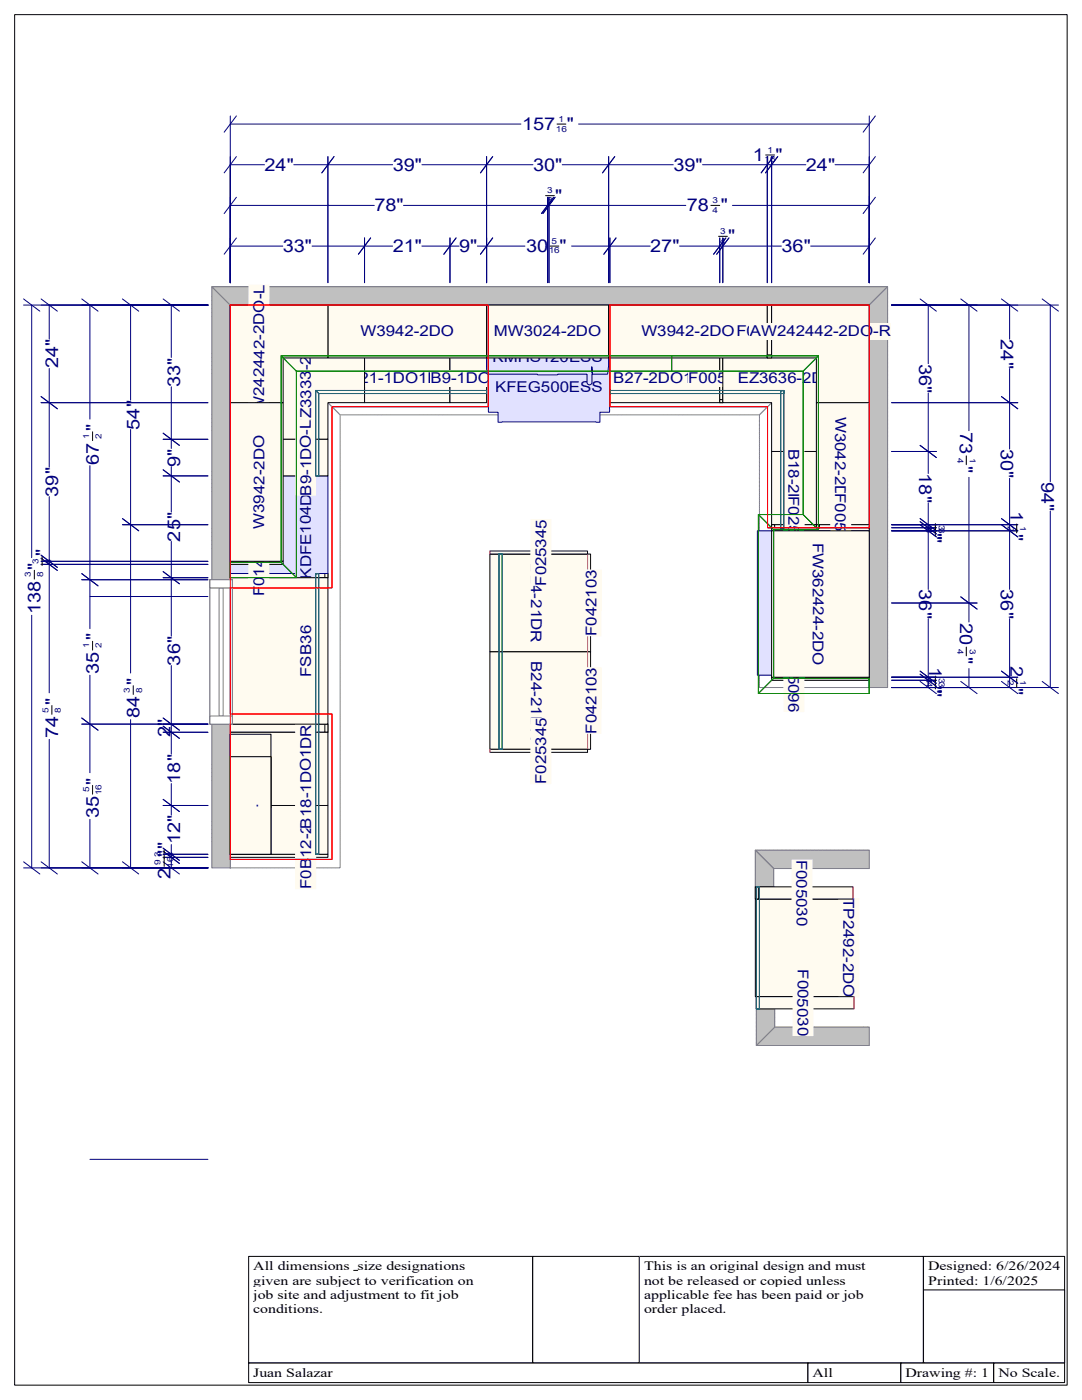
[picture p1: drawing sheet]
<svg xmlns="http://www.w3.org/2000/svg" width="216mm" height="279mm" viewBox="0 0 216 279" stroke-linecap="round" stroke-linejoin="round" font-family="sans-serif">
<path d="M2.9 2.9h210v273.5h-210z" fill="none" stroke="#000" stroke-width=".2"/>
<path d="M184.3 250.8h28.1v21.2h-28.1z" fill="#fff"/>
<path d="M184.3 250.7h28.1v21.3h-28.1z" fill="none" stroke="#000" stroke-width=".2"/>
<g fill="#fff">
<path d="M185.2 251.2h26.3v2.9h-26.3z"/>
<path d="M185.2 254.1h22v2.9h-22z"/>
<path d="M184.3 257.5h28.1v14.5h-28.1z"/>
</g>
<path d="M184.3 257.4h28.1v14.6h-28.1z" fill="none" stroke="#000" stroke-width=".2"/>
<path d="M127.6 250.8h56.6v21.2h-56.6z" fill="#fff"/>
<path d="M127.6 250.7h56.6v21.3h-56.6z" fill="none" stroke="#000" stroke-width=".2"/>
<g fill="#fff">
<path d="M128.5 251.2h44.3v2.9h-44.3z"/>
<path d="M128.5 254.1h40.2v2.9h-40.2z"/>
<path d="M128.5 257h43.8v2.8h-43.8z"/>
<path d="M128.5 259.8h16.5v2.9h-16.5z"/>
<path d="M106.3 250.8h21.3v21.2h-21.3z"/>
</g>
<path d="M106.3 250.7h21.3v21.3h-21.3z" fill="none" stroke="#000" stroke-width=".2"/>
<path d="M49.7 250.8h56.6v21.2h-56.6z" fill="#fff"/>
<path d="M49.6 250.7h56.7v21.3h-56.7z" fill="none" stroke="#000" stroke-width=".2"/>
<path d="M50.5 251.2h42.3v2.9h-42.3z" fill="#fff"/>
<path d="M70.6 253.5h.8" fill="none" stroke="#000" stroke-width=".2"/>
<g fill="#fff">
<path d="M50.5 254.1h44v2.9h-44z"/>
<path d="M50.5 257h41v2.8h-41z"/>
<path d="M50.5 259.8h14v2.9h-14z"/>
<path d="M198.3 272.1h14.1v3.8h-14.1z"/>
</g>
<path d="M198.3 272h14.1v3.9h-14.1z" fill="none" stroke="#000" stroke-width=".2"/>
<g fill="#fff">
<path d="M199.2 272.5h12.3v2.9h-12.3z"/>
<path d="M179.8 272.1h18.4v3.8h-18.4z"/>
</g>
<path d="M179.7 272h18.5v3.9h-18.5z" fill="none" stroke="#000" stroke-width=".2"/>
<g fill="#fff">
<path d="M180.7 272.5h16.7v2.9h-16.7z"/>
<path d="M161.2 272.1h18.5v3.8h-18.5z"/>
</g>
<path d="M161.2 272h18.5v3.9h-18.5z" fill="none" stroke="#000" stroke-width=".2"/>
<g fill="#fff">
<path d="M162.1 272.5h4.1v2.9h-4.1z"/>
<path d="M49.7 272.1h111.5v3.8h-111.5z"/>
</g>
<path d="M49.6 272h111.6v3.9h-111.6z" fill="none" stroke="#000" stroke-width=".2"/>
<path d="M50.5 272.5h15.9v2.9h-15.9z" fill="#fff"/>
<path d="M46 60.9l21.9 21.9v90.4h-21.9zM46 60.9h127.5l-22 21.9h-83.6zM46 60.9v112.3M46 60.9h127.5M173.5 60.9v76.3M151.5 82.8l22-21.9v76.3h-22zM177.1 137.2v-80h-134.8v116M173.5 169.7h-22.8v7.3M173.5 173.3h-19.1v3.7M150.9 201.3v7.3h22.6M154.6 201.3v3.7h18.9" fill="none" stroke="#fefefe" stroke-width=".2"/>
<path d="M46 60.9l21.9 21.9v90.4h-21.9zM46 60.9h127.5l-22 21.9h-83.6zM46 60.9v112.3M46 60.9h127.5M173.5 60.9v76.3M151.5 82.8l22-21.9v76.3h-22zM177.1 137.2v-80h-134.8v116M173.5 169.7h-22.8v7.3M173.5 173.3h-19.1v3.7M150.9 201.3v7.3h22.6M154.6 201.3v3.7h18.9" fill="none" stroke="#808080" stroke-width=".2"/>
<g fill="#c0c0c0" stroke="#808080" stroke-width=".2">
<path d="M42.3 57.2l3.7 3.7v112.3h-3.7z" fill-rule="evenodd"/>
<path d="M42.3 57.2h134.8l-3.6 3.7h-127.5z" fill-rule="evenodd"/>
<path d="M177.1 57.2v80h-3.6v-76.3z" fill-rule="evenodd"/>
<path d="M150.9 208.6l3.7-3.6h18.9v3.6z" fill-rule="evenodd"/>
<path d="M150.9 201.3h3.7v3.7l-3.7 3.6z" fill-rule="evenodd"/>
<path d="M150.7 169.7h22.8v3.6h-19.1z" fill-rule="evenodd"/>
<path d="M150.7 169.7l3.7 3.6v3.7h-3.7z" fill-rule="evenodd"/>
</g>
<path d="M97.8 130.1h19.4v19.4h-19.4z" fill-rule="evenodd" fill="#fffbf0" stroke="#000" stroke-width=".2"/>
<path d="M117.2 130.1v19.4" fill="none" stroke="#f0f" stroke-width=".2"/>
<path d="M105 131.9h4.2v15.8h-4.2z" fill="#fffbf0"/>
<path d="M97.8 110.6h19.4v19.5h-19.4z" fill-rule="evenodd" fill="#fffbf0" stroke="#000" stroke-width=".2"/>
<path d="M117.2 110.6v19.5" fill="none" stroke="#f0f" stroke-width=".2"/>
<g fill="#fffbf0">
<path d="M105 112.4l4.2 .1v15.7h-4.2z"/>
<path d="M69.5 73.8h23.6v3.4h-23.6z"/>
<path d="M85.9 73.8h15.1v3.4h-15.1z"/>
</g>
<g fill="#fffbf0" stroke="#000" stroke-width=".2">
<path d="M72.7 60.9h17.1v19.5h-17.1z" fill-rule="evenodd"/>
<path d="M89.8 60.9h7.3v19.5h-7.3z" fill-rule="evenodd"/>
</g>
<g fill="#e1e1ff" stroke="#000080" stroke-width=".2">
<path d="M97.4 61.8h24.2v20.5h-1.9v2h-20.3v-2h-1.9l-.1-.2z" fill-rule="evenodd"/>
<path d="M97.1 60.9h24.3v12.3l-.1 1.4-3.1 .1-.1-1.5v3.1a.49 .49 0 0 1-.5 .5 .49 .49 0 0 1-.5-.5v-1.6l-9.7 .1-.2-.1h-9.9l-.2-1.5z" fill-rule="evenodd"/>
</g>
<g fill="#e1e1ff">
<path d="M98.8 75.5h21.5v3.3h-21.5z"/>
<path d="M98.3 69.6h22v3.3h-22z"/>
</g>
<g fill="#fffbf0" stroke="#000" stroke-width=".2">
<path d="M121.7 60.9h21.9v19.5h-21.9z" fill-rule="evenodd"/>
<path d="M143.6 60.9h.6v19.5h-.6z" fill-rule="evenodd"/>
<path d="M143.6 79.8h.6v.6h-.6z" fill-rule="evenodd"/>
<path d="M144.2 60.9h29.3v29.2h-19.5v-9.7h-9.8z" fill-rule="evenodd"/>
<path d="M46 144.5h19.4v1.6h-19.4z" fill-rule="evenodd"/>
<path d="M64.8 144.5h.6v1.6h-.6z" fill-rule="evenodd"/>
<path d="M46 114.5h19.4v.8h-19.4z" fill-rule="evenodd"/>
<path d="M64.8 114.5h.6v.8h-.6z" fill-rule="evenodd"/>
</g>
<g fill="#fffbf0">
<path d="M122.3 73.8h20.7v3.4h-20.7z"/>
<path d="M137.3 73.8h13.3v3.4h-13.3z"/>
<path d="M147.2 73.8h23.3v3.4h-23.3z"/>
<path d="M58.9 138.7h4.2v13.3h-4.2z"/>
<path d="M58.9 108.2h4.2v13.3h-4.2z"/>
</g>
<path d="M46 95h19.4v19.5h-19.4z" fill-rule="evenodd" fill="#e1e1ff" stroke="#000080" stroke-width=".2"/>
<path d="M58.9 93.9l4.2 .1v21.5h-4.2z" fill="#e1e1ff"/>
<g fill="#fffbf0" stroke="#000" stroke-width=".2">
<path d="M46 60.9h26.7v19.5h-7.3v7.3h-19.4z" fill-rule="evenodd"/>
<path d="M46 170.5h19.4v.6h-19.4z" fill-rule="evenodd"/>
<path d="M46 160.8h19.4v9.7h-19.4z" fill-rule="evenodd"/>
<path d="M46 146.1h19.4v14.7h-19.4z" fill-rule="evenodd"/>
<path d="M46 115.3h19.4v29.2h-19.4z" fill-rule="evenodd"/>
<path d="M46 87.7h19.4v7.3h-19.4z" fill-rule="evenodd"/>
<path d="M117.2 130.1h.6v19.4h-.6z" fill-rule="evenodd"/>
</g>
<g fill="#fffbf0">
<path d="M58.9 62.9h4.2v22.8h-4.2z"/>
<path d="M58.9 164.1l4.2 .1v13.3l-4.2-.1z"/>
<path d="M58.9 157.8h4.2v15.7h-4.2z"/>
<path d="M58.9 141.6h4.2v23.7h-4.2z"/>
<path d="M58.9 124.8h4.2v10.3h-4.2z"/>
<path d="M58.9 83.7h4.2v15.2h-4.2z"/>
</g>
<path d="M117.2 130.1v19.4" fill="none" stroke="#f0f" stroke-width=".2"/>
<path d="M115.9 133.1l4.2 .1-.1 13.3-4.1-.1z" fill="#fffbf0"/>
<path d="M117.2 110.6h.6v19.5h-.6z" fill-rule="evenodd" fill="#fffbf0" stroke="#000" stroke-width=".2"/>
<path d="M117.2 110.6v19.5" fill="none" stroke="#f0f" stroke-width=".2"/>
<path d="M115.9 113.7h4.2l-.1 13.3h-4.1z" fill="#fffbf0"/>
<path d="M97.8 149.5h19.4v.6h-19.4z" fill-rule="evenodd" fill="#fffbf0" stroke="#000" stroke-width=".2"/>
<path d="M97.8 149.5v.6" fill="none" stroke="#f0f" stroke-width=".2"/>
<path d="M105.8 143.2h4.2v13.3h-4.2z" fill="#fffbf0"/>
<path d="M97.8 110h19.4v.6h-19.4z" fill-rule="evenodd" fill="#fffbf0" stroke="#000" stroke-width=".2"/>
<path d="M97.8 110v.6" fill="none" stroke="#f0f" stroke-width=".2"/>
<g fill="#fffbf0">
<path d="M105.8 103.6h4.2v13.3h-4.2z"/>
<path d="M156.3 89.5h4.2v15.8h-4.2z"/>
<path d="M156.3 98.4h4.2v13.3h-4.2z"/>
</g>
<g fill="#fffbf0" stroke="#000" stroke-width=".2">
<path d="M154 90.1h19.5v14.6h-19.5z" fill-rule="evenodd"/>
<path d="M154 104.7h19.5v.6h-19.5z" fill-rule="evenodd"/>
<path d="M154 104.7h.6v.6h-.6z" fill-rule="evenodd"/>
<path d="M150.7 179.4h19.5v19.5h-19.5z" fill-rule="evenodd"/>
</g>
<path d="M170.2 179.4v19.5" fill="none" stroke="#f0f" stroke-width=".2"/>
<path d="M167.3 179.2h4.2l-.1 19.9h-4.1z" fill="#fffbf0"/>
<g fill="#fffbf0" stroke="#000" stroke-width=".2">
<path d="M150.7 177h19.5v2.4h-19.5z" fill-rule="evenodd"/>
<path d="M150.7 177h.6v2.4h-.6z" fill-rule="evenodd"/>
</g>
<path d="M170.2 177v2.4" fill="none" stroke="#f0f" stroke-width=".2"/>
<path d="M158 171.5l4.1 .1v13.3l-4.2-.1z" fill="#fffbf0"/>
<g fill="#fffbf0" stroke="#000" stroke-width=".2">
<path d="M150.9 198.9h19.5v2.4h-19.5z" fill-rule="evenodd"/>
<path d="M150.9 198.9h.6v2.4h-.6z" fill-rule="evenodd"/>
</g>
<path d="M170.4 198.9v2.4" fill="none" stroke="#f0f" stroke-width=".2"/>
<g fill="#fffbf0">
<path d="M158.2 193.5h4.1v13.3h-4.2z"/>
<path d="M156.3 99h4.2v13.3h-4.2z"/>
</g>
<path d="M154 105.3h19.5v.6h-19.5z" fill-rule="evenodd" fill="#fffbf0" stroke="#000" stroke-width=".2"/>
<path d="M151.1 105.9h22.4v28.8h-22.4z" fill-rule="evenodd" fill="#e1e1ff" stroke="#000080" stroke-width=".2"/>
<path d="M154.2 109.5h4.2v21.7h-4.2z" fill="#e1e1ff"/>
<g fill="#fffbf0" stroke="#000" stroke-width=".2">
<path d="M154 135.2h19.5v.6h-19.5z" fill-rule="evenodd"/>
<path d="M65.4 60.9h31.7v10.5h-31.7z" fill-rule="evenodd"/>
<path d="M97.1 60.9h24.3v10.5h-24.3z" fill-rule="evenodd"/>
<path d="M121.4 60.9h31.7v10.5h-31.7z" fill-rule="evenodd"/>
<path d="M153.1 60.9h.9v10.5h-.9z" fill-rule="evenodd"/>
<path d="M153.1 70.8h.9v.6h-.9z" fill-rule="evenodd"/>
<path d="M154 60.9h19.5v19.5h-10.6v-9h-8.9z" fill-rule="evenodd"/>
<path d="M46 151h8.1v19.5h-8.1z" fill-rule="evenodd"/>
<path d="M46 146.5h8.1v14.6h-8.1z" fill-rule="evenodd"/>
<path d="M46 151h8.1v19.5h-8.1z" fill-rule="evenodd"/>
<path d="M46 60.9h19.4v10.5h-8.9v9h-10.5z" fill-rule="evenodd"/>
<path d="M46 112h10.5v.6h-10.5z" fill-rule="evenodd"/>
<path d="M46 80.4h10.5v31.6h-10.5z" fill-rule="evenodd"/>
<path d="M162.9 80.4h10.6v24.3h-10.6z" fill-rule="evenodd"/>
<path d="M162.9 104.7h10.6v.6h-10.6z" fill-rule="evenodd"/>
<path d="M162.9 104.7h.6v.6h-.6z" fill-rule="evenodd"/>
<path d="M154 105.9h19.5v29.3h-19.5z" fill-rule="evenodd"/>
</g>
<g fill="#fffbf0">
<path d="M156.3 128.8h4.2v13.3h-4.2z"/>
<path d="M72 64.5h18.6v3.3h-18.6z"/>
<path d="M98.6 64.5h21.4v3.3h-21.4z"/>
<path d="M128 64.5h18.6v3.3h-18.6z"/>
<path d="M146.9 64.5h13.3v3.3h-13.3z"/>
<path d="M149.6 64.5h28.2v3.3h-28.2z"/>
<path d="M48.3 160.3h4.2v.9h-4.2z"/>
<path d="M48.3 153.4h4.2v.9h-4.2z"/>
<path d="M49.6 56.8h4.2l-.1 27.7h-4.2z"/>
<path d="M49.6 105.7h4.2l-.1 13.3h-4.2z"/>
<path d="M49.6 86.8h4.2l-.1 18.8h-4.2z"/>
<path d="M165.7 83.2h4.2l-.1 18.7h-4.2z"/>
<path d="M165.7 98.4h4.2l-.1 13.3h-4.2z"/>
<path d="M161.2 108.3h4.2v24.5h-4.2z"/>
</g>
<g fill="#fff" stroke="#808080" stroke-width=".2">
<path d="M41.9 115.7h4.5v28.8h-4.5z" fill-rule="evenodd"/>
<path d="M43.7 117.3h.8v25.6h-.8z" fill-rule="evenodd"/>
<path d="M41.9 142.9h4.5v1.6h-4.5z" fill-rule="evenodd"/>
<path d="M41.9 115.7h4.5v1.6h-4.5z" fill-rule="evenodd"/>
<path d="M41.9 115.7h4.5v1.6h-4.5z" fill-rule="evenodd"/>
</g>
<path d="M56.1 71h107.2v34.7h-8.9v29.7h19.1v3h-22.2v-35.7h9v-28.6h-101.2v41.2h-13.1v-3.1h10.1zM56.1 71l3 3.1M134 71v3.1M163.3 71l-3 3.1M46 112.2v3.1M56.1 112.2l3 3.1M151.3 102.7l3.1 3M160.3 102.7l3 3M154.4 135.4l-3.1 3M173.5 135.4v3" fill="none" stroke="#008000" stroke-width=".2"/>
<g fill="none" stroke="#006464" stroke-width=".2">
<path d="M63 77.9h34.1v.6h-33.5v16.5h-.6zM63 77.9l.6 .6M97.1 77.9v.6M121.7 77.9h34.7v.6h-34.7zM121.7 77.9v.6M155.8 78h.6v27.6h-.6zM155.8 78h.6M156.4 77.9v.6M63 95h.6M63 114.5h.6v56h-.6zM63 114.5h.6M99.6 110.6h.6v38.9h-.6z"/>
<path d="M99.6 110.6h.6M155.8 105.6h.6M99.6 149.5h.6M63 170.5h.6M150.9 177h.6v24.3h-.6zM150.9 177h.6M150.9 201.3h.6"/>
</g>
<path d="M46 60.9h51.4v20.3h-31.2v36.1h-20.2v25.2h20.2v29h-20.2zM121.7 60.9h51.8v44.4h-20.3v-24.1h-31.5z" fill="none" stroke="#f00" stroke-width=".2"/>
<g fill="#fff" stroke="#808080" stroke-width=".2">
<path d="M41.9 115.7h4.5v28.8h-4.5z" fill-rule="evenodd"/>
<path d="M43.7 117.3h.8v25.6h-.8z" fill-rule="evenodd"/>
<path d="M41.9 142.9h4.5v1.6h-4.5z" fill-rule="evenodd"/>
<path d="M41.9 115.7h4.5v1.6h-4.5z" fill-rule="evenodd"/>
<path d="M41.9 115.7h4.5v1.6h-4.5z" fill-rule="evenodd"/>
</g>
<path d="M56.1 71h107.2v34.7h-8.9v29.7h19.1v3h-22.2v-35.7h9v-28.6h-101.2v41.2h-13.1v-3.1h10.1zM56.1 71l3 3.1M134 71v3.1M163.3 71l-3 3.1M46 112.2v3.1M56.1 112.2l3 3.1M151.3 102.7l3.1 3M160.3 102.7l3 3M154.4 135.4l-3.1 3M173.5 135.4v3" fill="none" stroke="#008000" stroke-width=".2"/>
<g fill="none" stroke="#006464" stroke-width=".2">
<path d="M63 77.9h34.1v.6h-33.5v16.5h-.6zM63 77.9l.6 .6M97.1 77.9v.6M121.7 77.9h34.7v.6h-34.7zM121.7 77.9v.6M155.8 78h.6v27.6h-.6zM155.8 78h.6M156.4 77.9v.6M63 95h.6M63 114.5h.6v56h-.6zM63 114.5h.6M99.6 110.6h.6v38.9h-.6z"/>
<path d="M99.6 110.6h.6M155.8 105.6h.6M99.6 149.5h.6M63 170.5h.6M150.9 177h.6v24.3h-.6zM150.9 177h.6M150.9 201.3h.6"/>
</g>
<path d="M46 60.9h51.4v20.3h-31.2v36.1h-20.2v25.2h20.2v29h-20.2zM121.7 60.9h51.8v44.4h-20.3v-24.1h-31.5z" fill="none" stroke="#f00" stroke-width=".2"/>
<g fill="none" stroke="#000080" stroke-width=".2">
<path d="M46 24.8h57.9M46 23.1v33.3M46 32.9h6.8M47.2 23.1l-2.5 3.3M47.2 31.3l-2.5 3.2M47.2 39.4l-2.5 3.2M58.6 32.9h19.7M65.4 31.3v25.1M66.6 31.3l-2.4 3.2M84.2 32.9h22.1M97.1 31.3v25.1M98.3 31.3l-2.4 3.2"/>
<path d="M109.3 39.4v17M109.5 39.4v17M110.5 39.4l-2.5 3.2M110.8 39.4l-2.5 3.2M112.2 32.9h22.2M115.5 24.8h58M121.4 31.3v25.1M122.7 31.3l-2.5 3.2M140.2 32.9h20.6M153.1 31.3v25.1M154 31.3v25.1M154.3 31.3l-2.4 3.2"/>
<path d="M155.2 31.3l-2.5 3.2M166.6 32.9h6.9M173.5 23.1v33.3M174.7 23.1l-2.5 3.3M174.7 31.3l-2.5 3.2M174.7 39.4l-2.5 3.2M4.7 59.7l3.2 2.4M8.2 59.7l3.2 2.4M16.3 59.7l3.3 2.4M24.4 59.7l3.3 2.4M32.6 59.7l3.2 2.4M46 49.1h10.4"/>
<path d="M46 41h28.7M47.2 47.5l-2.5 3.2M62.3 49.1h16M72.7 47.5v8.9M74 47.5l-2.5 3.2M80.5 41h56.3M84.2 49.1h7.4M89.8 47.5v8.9M91 47.5l-2.4 3.2M95.3 49.1h9.4M98.3 47.5l-2.4 3.2M114 49.1h15.7"/>
<path d="M121.7 47.5v8.9M122.9 47.5l-2.4 3.2M135.6 49.1h20.3M143.6 47.5v8.9M144.2 47.5v8.9M144.8 47.5l-2.4 3.2M145.4 47.5l-2.4 3.2M146.1 41h27.4M161.8 49.1h11.7M174.7 47.5l-2.5 3.2M183.6 59.7l3.2 2.4M191.7 59.7l3.3 2.4"/>
<path d="M199.8 59.7l3.3 2.4M208 59.7l3.2 2.4M4.7 60.9h36.8M6.3 60.9v50.4M8.2 79.1l3.2 2.5M9.8 60.9v6.8M9.8 73.5v19.8M17.9 60.9v22.7M26.1 60.9v19M34.2 60.9v10.5M34.2 77.2v12.3M177.9 60.9h33.3"/>
<path d="M185.2 60.9v11.7M185.2 78.4v16.1M193.3 60.9v25.1M199.8 79.1l3.3 2.5M201.5 60.9v6.8M201.5 73.5v16.1M209.6 60.9v35.2M8.2 80.4h33.3M9.8 99.1v39.2M17.9 92.9v32.6M26.1 85.7v48.6M32.6 93.8l3.2 2.4"/>
<path d="M32.6 95h8.9M32.6 86.5l3.2 2.4M32.6 87.7h8.9M34.2 93.1v9.1M177.9 80.4h25.2M177.9 90.1h8.9M183.6 88.9l3.2 2.4M193.3 95.3v28.8M201.5 95.5v22.1M8.2 111.4l3.2 2.4M8.2 112.6h33.3M8.2 110.8l3.2 2.4"/>
<path d="M8.2 112h33.3M16.3 114.5l3.3 2.4M16.3 115.7h25.2M17.9 119h23.6M24.4 103.5l3.3 2.4M24.4 104.7h17.1M32.6 114.1l3.2 2.4M32.6 115.3h8.9M34.2 108.1v18.9M177.9 104.7h25.2M177.9 105.3h8.9M183.6 103.5l3.2 2.4"/>
<path d="M183.6 104.1l3.2 2.4M183.6 104.7l3.2 2.5M185.2 100.3v17.3M191.7 119.1l3.3 2.5M199.8 103.5l3.3 2.4h-25.2M199.8 104.7l3.3 2.5M209.6 102v35.2M6.3 122.8v50.4M17.9 134.8v19.4M34.2 132.8v17.7M177.9 137.2h33.3M177.9 120.3h17.1"/>
<path d="M177.9 135.8h8.9M177.9 135.2h25.2M183.6 134.5l3.2 2.5M183.6 136l3.2 2.4M183.6 133.9l3.2 2.5M185.2 123.5v13.7M191.7 136l3.3 2.4M193.3 133.4v3.8M199.8 133.9l3.3 2.5M199.8 136l3.3 2.4M201.5 123.5v13.7M208 136l3.2 2.4"/>
<path d="M9.8 147.6v25.6M16.3 144.5h25.2M16.3 143.3l3.3 2.4M26.1 143.6v29.6M32.6 159.5l3.2 2.5M32.6 144.9l3.2 2.5M32.6 146.1h8.9M32.6 143.3l3.2 2.4M34.2 156.4v6.3M4.7 172l3.2 2.4M4.7 173.2h36.8M8.2 172l3.2 2.4"/>
<path d="M16.3 172l3.3 2.4M17.9 163.5v9.7M24.4 172l3.3 2.4M32.6 172l3.2 2.4M32.6 169.9l3.2 2.4M32.6 171.1h8.9M32.6 169.3l3.2 2.4M32.6 170.5h8.9M32.6 160.8h8.9M34.2 168.5v4.7M17.9 231.4h23.6"/>
</g>
<g fill="none" stroke="#000" stroke-width=".2">
<path d="M108.9 39h1.7M111.2 24.8h1.7M152.8 30.9h1.7M109.7 49.1h1.8M141.8 41h1.8M143.4 47.2h1.7M18.5 86.2v1.7M192.8 91v1.7M6.9 113.8v1.8M8.4 111.1v1.8M186.6 104.5v2.4M202.9 104.6v1.7"/>
<path d="M18.5 128v1.7M26.6 136.8v1.8M186.6 134.9v2.6M192.8 129.1v1.8M202.9 135.4v1.8M10.4 140.8v1.8M18.5 156.7v1.8M32.8 169.6v3.3"/>
</g>
<g font-size="3.5" fill="#000080">
<text x="104.2" y="25.9">157 &quot;</text>
<text x="52.8" y="34.1">24&quot;</text>
<text x="78.4" y="34.1">39&quot;</text>
<text x="106.4" y="34.1">30&quot;</text>
<text x="134.4" y="34.1">39&quot;</text>
<text x="150.2" y="32.1">1</text>
<text x="154.7" y="32.1">&quot;</text>
<text x="160.8" y="34.1">24&quot;</text>
<text x="110.8" y="40.2">&quot;</text>
<text x="74.7" y="42.2">78&quot;</text>
<text x="137.1" y="42.2">78 &quot;</text>
<text x="56.4" y="50.3">33&quot;</text>
<text x="78.4" y="50.3">21&quot;</text>
<text x="91.6" y="50.3">9&quot;</text>
<text x="105" y="50.3">30</text>
<text x="111.7" y="50.3">&quot;</text>
<text x="129.8" y="50.3">27&quot;</text>
<text x="145.3" y="48.3">&quot;</text>
<text x="156" y="50.3">36&quot;</text>
<text x="199.7" y="67.7" transform="rotate(90 199.7 67.7)">24&quot;</text>
<text x="11.6" y="73.5" transform="rotate(-90 11.6 73.5)">24&quot;</text>
<text x="35.9" y="77.2" transform="rotate(-90 35.9 77.2)">33&quot;</text>
<text x="183.4" y="72.6" transform="rotate(90 183.4 72.6)">36&quot;</text>
<text x="27.9" y="85.7" transform="rotate(-90 27.9 85.7)">54&quot;</text>
<text x="191.6" y="86.2" transform="rotate(90 191.6 86.2)">73 &quot;</text>
<text x="199.7" y="89.6" transform="rotate(90 199.7 89.6)">30&quot;</text>
<text x="19.7" y="92.7" transform="rotate(-90 19.7 92.7)">67 &quot;</text>
<text x="35.9" y="93.1" transform="rotate(-90 35.9 93.1)">9&quot;</text>
<text x="183.4" y="94.5" transform="rotate(90 183.4 94.5)">18&quot;</text>
<text x="11.6" y="99.1" transform="rotate(-90 11.6 99.1)">39&quot;</text>
<text x="207.8" y="96.1" transform="rotate(90 207.8 96.1)">94&quot;</text>
<text x="185.4" y="107" transform="rotate(90 185.4 107)">&quot;</text>
<text x="201.6" y="106.5" transform="rotate(90 201.6 106.5)">&quot;</text>
<text x="201.6" y="102" transform="rotate(90 201.6 102)">1</text>
<text x="9.7" y="110.9" transform="rotate(-90 9.7 110.9)">&quot;</text>
<text x="35.9" y="108.1" transform="rotate(-90 35.9 108.1)">25&quot;</text>
<text x="183.4" y="117.6" transform="rotate(90 183.4 117.6)">36&quot;</text>
<text x="199.7" y="117.6" transform="rotate(90 199.7 117.6)">36&quot;</text>
<text x="8.1" y="122.6" transform="rotate(-90 8.1 122.6)">138 &quot;</text>
<text x="191.6" y="124.4" transform="rotate(90 191.6 124.4)">20 &quot;</text>
<text x="19.7" y="134.5" transform="rotate(-90 19.7 134.5)">35 &quot;</text>
<text x="35.9" y="132.8" transform="rotate(-90 35.9 132.8)">36&quot;</text>
<text x="185.4" y="137.7" transform="rotate(90 185.4 137.7)">&quot;</text>
<text x="185.4" y="133.2" transform="rotate(90 185.4 133.2)">1</text>
<text x="201.6" y="132.9" transform="rotate(90 201.6 132.9)">2</text>
<text x="201.6" y="137.4" transform="rotate(90 201.6 137.4)">&quot;</text>
<text x="27.9" y="143.4" transform="rotate(-90 27.9 143.4)">84 &quot;</text>
<text x="11.6" y="147.3" transform="rotate(-90 11.6 147.3)">74 &quot;</text>
<text x="34" y="147.1" transform="rotate(-90 34 147.1)">2&quot;</text>
<text x="35.9" y="156.4" transform="rotate(-90 35.9 156.4)">18&quot;</text>
<text x="19.7" y="163.3" transform="rotate(-90 19.7 163.3)">35 &quot;</text>
<text x="34" y="171" transform="rotate(-90 34 171)">&quot;</text>
<text x="34" y="169.4" transform="rotate(-90 34 169.4)">&quot;</text>
<text x="35.9" y="168.5" transform="rotate(-90 35.9 168.5)">12&quot;</text>
<text x="34" y="175.5" transform="rotate(-90 34 175.5)">2</text>
</g>
<g font-size="3" fill="#000080">
<text x="62.1" y="70.9" transform="rotate(-90 62.1 70.9)">DO-L</text>
<text x="72" y="67.1">W3942-2DO</text>
<text x="98.6" y="67.1">MW3024-2DO</text>
<text x="128" y="67.1">W3942-2DO</text>
<text x="146.9" y="67.1">F005030</text>
<text x="149.6" y="67.1">AW242442-2DO-R</text>
<text x="62.1" y="73.9" transform="rotate(-90 62.1 73.9)">-2</text>
<text x="69.5" y="76.5">B21-1DO1DR-L</text>
<text x="85.9" y="76.5">B9 1DO-L</text>
<text x="98.3" y="72.2">KMHS120ESS</text>
<text x="122.3" y="76.5">B27-2DO1DR</text>
<text x="137.3" y="76.5">F005030</text>
<text x="147.2" y="76.5">EZ3636-2DO-R</text>
<text x="62.1" y="83.4" transform="rotate(-90 62.1 83.4)">Z3333</text>
<text x="98.8" y="78.1">KFEG500ESS</text>
<text x="166.7" y="83.2" transform="rotate(90 166.7 83.2)">W3042-2DFO</text>
<text x="52.7" y="84.5" transform="rotate(-90 52.7 84.5)">AW242442-2DO-L</text>
<text x="62.1" y="85.6" transform="rotate(-90 62.1 85.6)">L</text>
<text x="157.4" y="89.5" transform="rotate(90 157.4 89.5)">B18-2</text>
<text x="52.8" y="94.9" transform="rotate(-90 52.8 94.9)">-2DO</text>
<text x="62.1" y="93.7" transform="rotate(-90 62.1 93.7)">1DO-E</text>
<text x="62.1" y="98.5" transform="rotate(-90 62.1 98.5)">SS-</text>
<text x="157.3" y="98.5" transform="rotate(90 157.3 98.5)">100255</text>
<text x="157.4" y="99" transform="rotate(90 157.4 99)">F0</text>
<text x="157.4" y="98.4" transform="rotate(90 157.4 98.4)">FD</text>
<text x="166.7" y="100.4" transform="rotate(90 166.7 100.4)">0</text>
<text x="52.7" y="105.6" transform="rotate(-90 52.7 105.6)">W3942</text>
<text x="157.3" y="102.8" transform="rotate(90 157.3 102.8)">R</text>
<text x="157.3" y="106" transform="rotate(90 157.3 106)">003906</text>
<text x="166.7" y="106" transform="rotate(90 166.7 106)">030</text>
<text x="166.7" y="102.3" transform="rotate(90 166.7 102.3)">05</text>
<text x="106" y="112.4" transform="rotate(90 106 112.4)">B24-21DR</text>
<text x="109" y="109.3" transform="rotate(-90 109 109.3)">345</text>
<text x="162.2" y="108.3" transform="rotate(90 162.2 108.3)">FW362424-2DO</text>
<text x="52.7" y="119" transform="rotate(-90 52.7 119)">F</text>
<text x="52.7" y="116.9" transform="rotate(-90 52.7 116.9)">0</text>
<text x="52.7" y="115.1" transform="rotate(-90 52.7 115.1)">14</text>
<text x="62.1" y="115.5" transform="rotate(-90 62.1 115.5)">K0D3F0E104DB9</text>
<text x="109" y="116.9" transform="rotate(-90 109 116.9)">F025</text>
<text x="62.1" y="121.5" transform="rotate(-90 62.1 121.5)">F005</text>
<text x="106" y="131.9" transform="rotate(90 106 131.9)">B24-21DR</text>
<text x="119" y="127" transform="rotate(-90 119 127)">F042103</text>
<text x="157.4" y="128.8" transform="rotate(90 157.4 128.8)">F025</text>
<text x="62.1" y="135" transform="rotate(-90 62.1 135)">FSB36</text>
<text x="157.3" y="136.5" transform="rotate(90 157.3 136.5)">096</text>
<text x="109" y="148.8" transform="rotate(-90 109 148.8)">3</text>
<text x="109" y="146.9" transform="rotate(-90 109 146.9)">45</text>
<text x="119" y="146.5" transform="rotate(-90 119 146.5)">F042103</text>
<text x="62.1" y="151.3" transform="rotate(-90 62.1 151.3)">1DR-0L30</text>
<text x="62.1" y="152" transform="rotate(-90 62.1 152)">F005</text>
<text x="51.5" y="161.2" transform="rotate(-90 51.5 161.2)">.</text>
<text x="62.1" y="159.4" transform="rotate(-90 62.1 159.4)">-1DO</text>
<text x="109" y="156.5" transform="rotate(-90 109 156.5)">F025</text>
<text x="62.1" y="173.5" transform="rotate(-90 62.1 173.5)">B</text>
<text x="62.1" y="171.2" transform="rotate(-90 62.1 171.2)">13451D</text>
<text x="62.1" y="169.4" transform="rotate(-90 62.1 169.4)">2-2B18R</text>
<text x="159" y="173.6" transform="rotate(90 159 173.6)">00</text>
<text x="159" y="171.5" transform="rotate(90 159 171.5)">F</text>
<text x="62.1" y="177.5" transform="rotate(-90 62.1 177.5)">F025</text>
<text x="159" y="177.3" transform="rotate(90 159 177.3)">5030</text>
<text x="168.3" y="179.2" transform="rotate(90 168.3 179.2)">TP2492-2DO</text>
<text x="159.2" y="193.5" transform="rotate(90 159.2 193.5)">F00</text>
<text x="159.2" y="199.3" transform="rotate(90 159.2 199.3)">5030</text>
</g>
<g font-size="2.5">
<text x="50.5" y="253.5">All dimensions size designations</text>
<text x="50.5" y="256.4">given are subject to verification on</text>
<text x="128.5" y="253.5">This is an original design and must</text>
<text x="128.5" y="256.4">not be released or copied unless</text>
<text x="185.2" y="253.5">Designed: 6/26/2024</text>
<text x="185.2" y="256.4">Printed: 1/6/2025</text>
<text x="50.5" y="259.3">job site and adjustment to fit job</text>
<text x="50.5" y="262.1">conditions.</text>
<text x="128.5" y="259.3">applicable fee has been paid or job</text>
<text x="128.5" y="262.1">order placed.</text>
<text x="50.5" y="274.8">Juan Salazar</text>
<text x="162.1" y="274.8">All</text>
<text x="180.7" y="274.8">Drawing #: 1</text>
<text x="199.2" y="274.8">No Scale.</text>
</g>
<g font-size="1.7" fill="#000080">
<text x="110.9" y="26.2">16</text>
<text x="111.5" y="24.3">1</text>
<text x="152.6" y="32.4">16</text>
<text x="153.1" y="30.5">1</text>
<text x="109.2" y="38.6">3</text>
<text x="109.2" y="40.5">8</text>
<text x="142.2" y="40.5">3</text>
<text x="142.2" y="42.5">4</text>
<text x="143.7" y="46.7">3</text>
<text x="109.5" y="50.6">16</text>
<text x="110.1" y="48.6">5</text>
<text x="143.7" y="48.6">4</text>
<text x="17.8" y="87.6" transform="rotate(-90 17.8 87.6)">1</text>
<text x="20.2" y="87.6" transform="rotate(-90 20.2 87.6)">2</text>
<text x="191" y="91.3" transform="rotate(90 191 91.3)">4</text>
<text x="193.5" y="91.3" transform="rotate(90 193.5 91.3)">1</text>
<text x="184.9" y="105.4" transform="rotate(90 184.9 105.4)">4</text>
<text x="187.3" y="105.4" transform="rotate(90 187.3 105.4)">3</text>
<text x="201.1" y="104.9" transform="rotate(90 201.1 104.9)">2</text>
<text x="203.6" y="104.9" transform="rotate(90 203.6 104.9)">1</text>
<text x="7.7" y="112.5" transform="rotate(-90 7.7 112.5)">3</text>
<text x="10.2" y="112.5" transform="rotate(-90 10.2 112.5)">4</text>
<text x="6.1" y="115.2" transform="rotate(-90 6.1 115.2)">3</text>
<text x="8.6" y="115.2" transform="rotate(-90 8.6 115.2)">8</text>
<text x="17.8" y="129.4" transform="rotate(-90 17.8 129.4)">1</text>
<text x="20.2" y="129.4" transform="rotate(-90 20.2 129.4)">2</text>
<text x="191" y="129.5" transform="rotate(90 191 129.5)">4</text>
<text x="193.5" y="129.5" transform="rotate(90 193.5 129.5)">3</text>
<text x="184.9" y="136.1" transform="rotate(90 184.9 136.1)">4</text>
<text x="187.3" y="136.1" transform="rotate(90 187.3 136.1)">3</text>
<text x="201.1" y="135.8" transform="rotate(90 201.1 135.8)">2</text>
<text x="203.6" y="135.8" transform="rotate(90 203.6 135.8)">1</text>
<text x="9.7" y="142.2" transform="rotate(-90 9.7 142.2)">5</text>
<text x="12.1" y="142.2" transform="rotate(-90 12.1 142.2)">8</text>
<text x="25.9" y="138.3" transform="rotate(-90 25.9 138.3)">3</text>
<text x="28.4" y="138.3" transform="rotate(-90 28.4 138.3)">8</text>
<text x="17.8" y="158.2" transform="rotate(-90 17.8 158.2)">5</text>
<text x="20.2" y="158.7" transform="rotate(-90 20.2 158.7)">16</text>
<text x="32" y="172.6" transform="rotate(-90 32 172.6)">9</text>
<text x="32" y="171" transform="rotate(-90 32 171)">3</text>
<text x="34.5" y="171" transform="rotate(-90 34.5 171)">4</text>
<text x="34.5" y="173.1" transform="rotate(-90 34.5 173.1)">16</text>
</g>
</svg>
